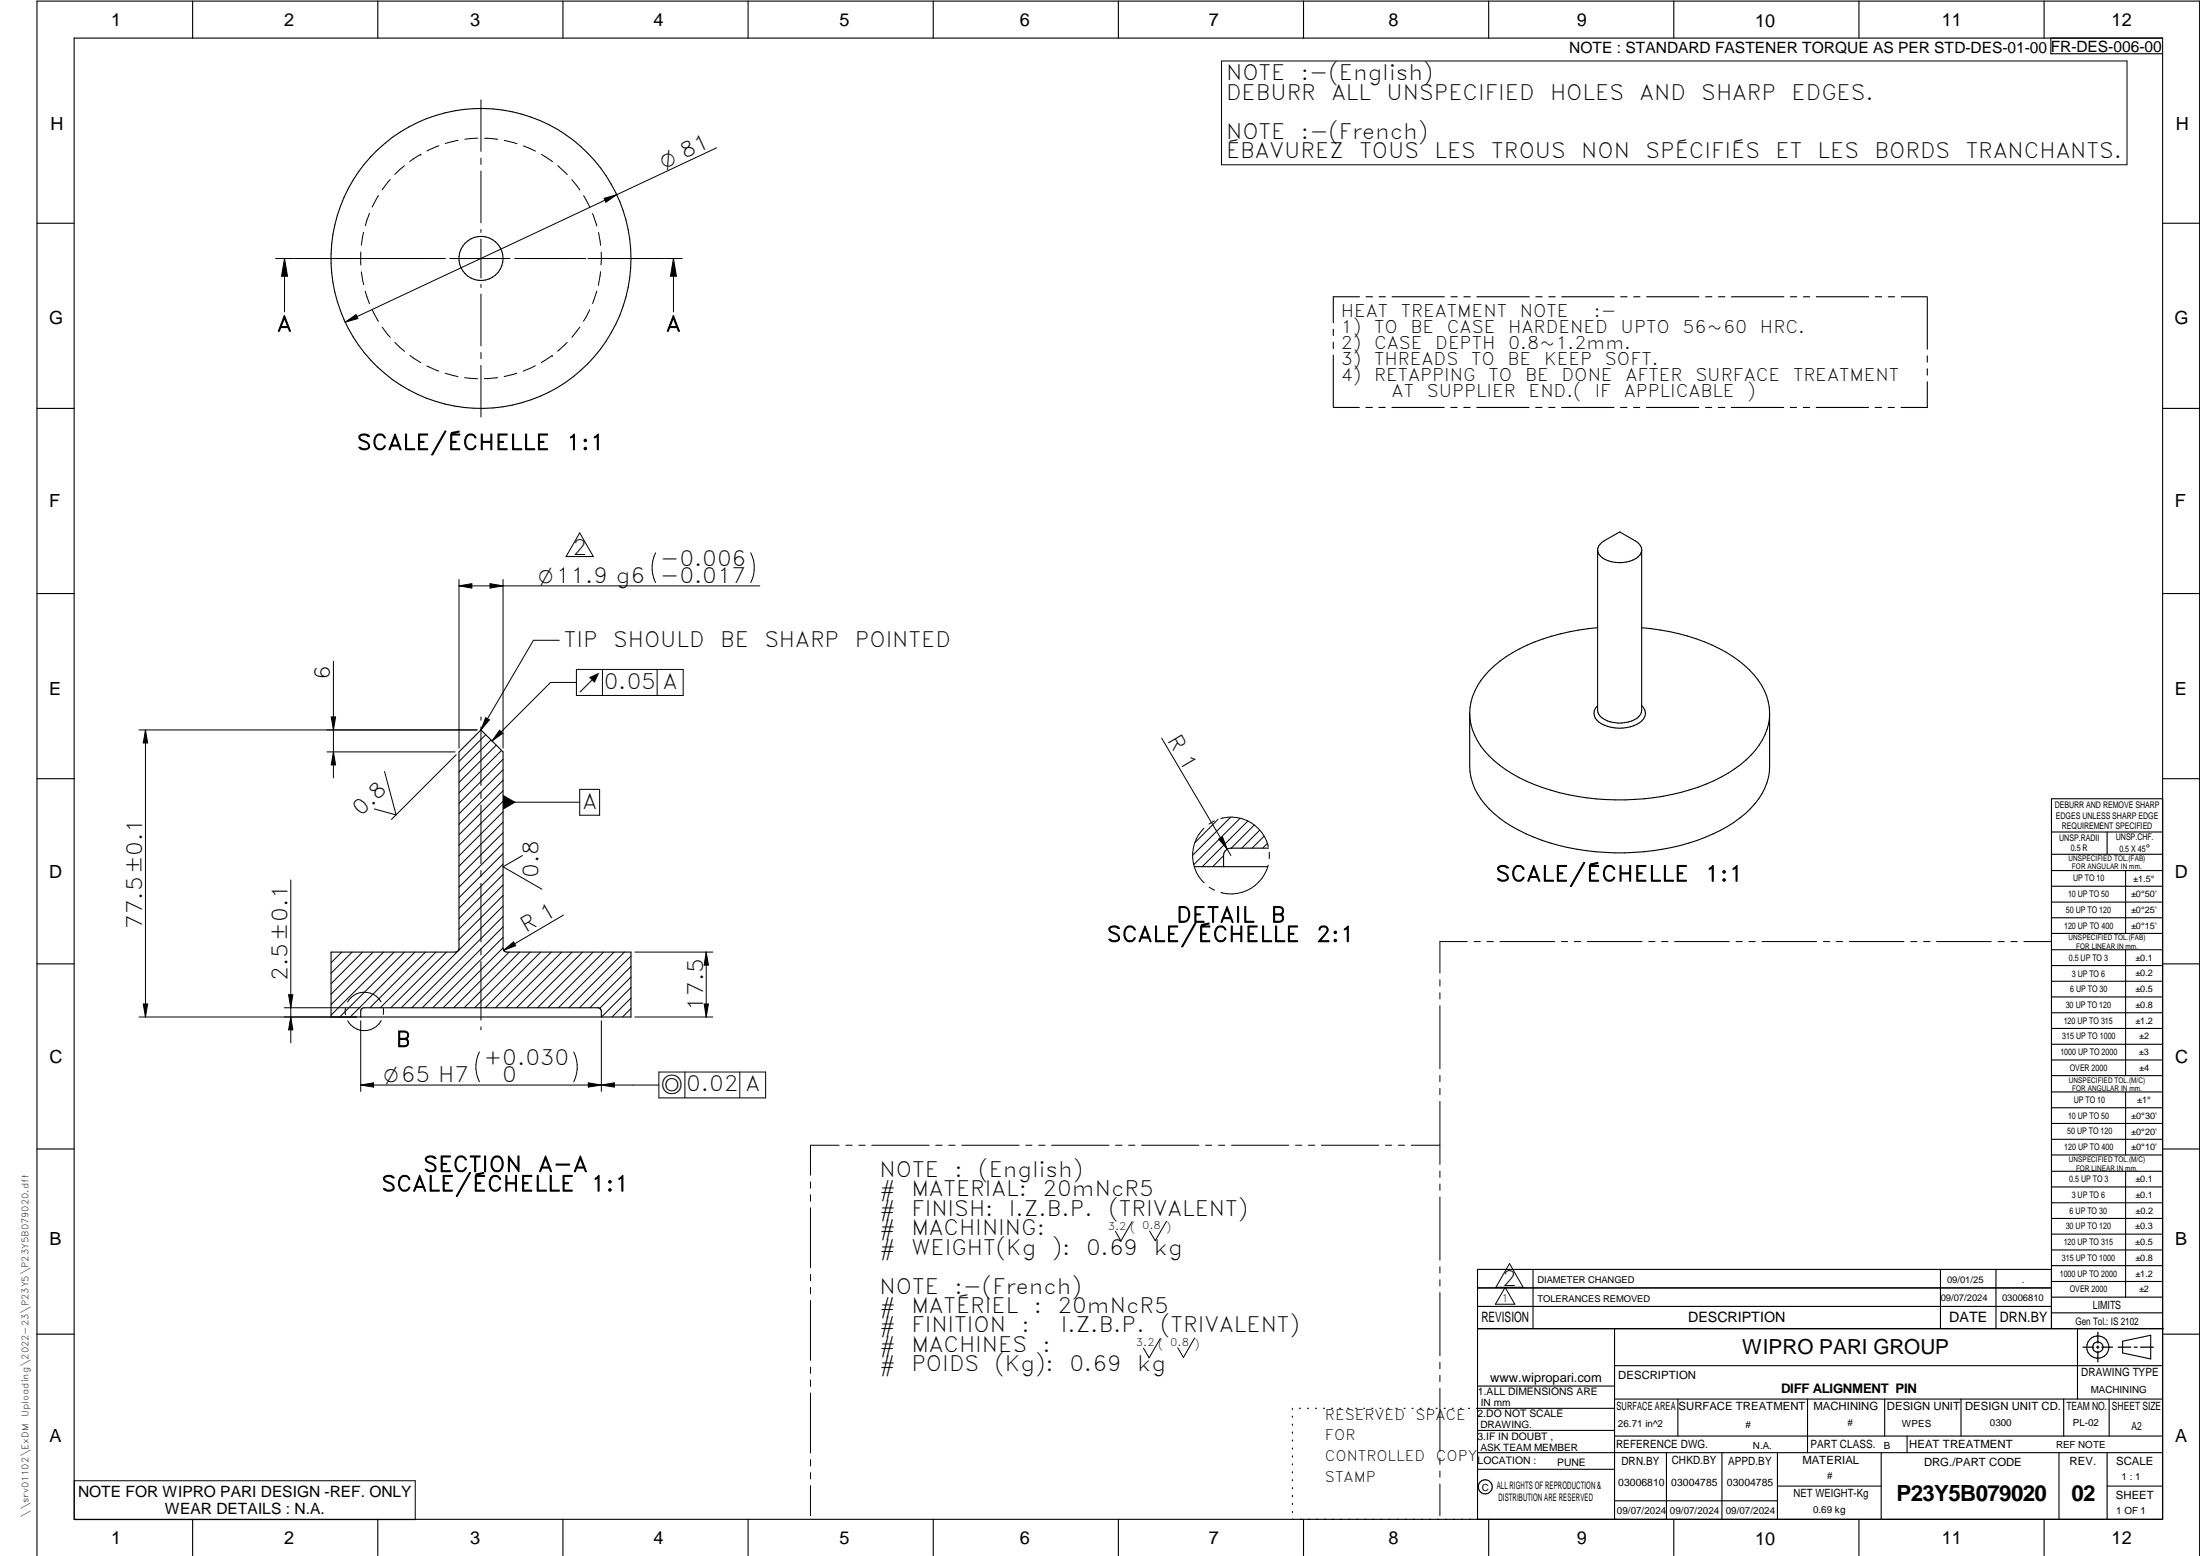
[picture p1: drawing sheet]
<svg xmlns="http://www.w3.org/2000/svg" width="594mm" height="420mm" viewBox="0 0 594 420" stroke-linecap="round" stroke-linejoin="round" font-family="sans-serif">
<g fill="none" stroke="#000" stroke-width=".3">
<path d="M20 10.3h564v400h-564zM52 .3v10M102 .3v10M152 .3v10M202 .3v10M252 .3v10M302 .3v10M352 .3v10M402 .3v10M452 .3v10M502 .3v10M552 .3v10"/>
<path d="M553.8 10.3v4.2h30.2M10 60.3h10M584 60.3h10M360 88.9v1.7M360 92.4v1.7M360 95.9v14M367.1 80.1h-7.1v7M368.9 80.1h1.7M372.4 80.1h1.7M375.9 80.1h14.1M391.8 80.1h1.7M395.3 80.1h1.7"/>
<path d="M398.8 80.1h14.2M414.7 80.1h1.7M418.2 80.1h1.7M421.7 80.1h14.2M437.6 80.1h1.8M441.1 80.1h1.7M444.7 80.1h14.1M460.6 80.1h1.7M464.1 80.1h1.7M467.6 80.1h14.1M483.5 80.1h1.7M487 80.1h1.7"/>
<path d="M490.5 80.1h14.1M506.4 80.1h1.7M509.9 80.1h1.7M513.4 80.1h7M520.4 80.3v14M520.4 96.1v1.7M520.4 99.6v1.7M10 110.3h10M360 110h7.1M368.8 110h1.8M372.4 110h1.7M375.9 110h14.1"/>
<path d="M391.8 110h1.7M395.3 110h1.7M398.8 110h14.1M414.7 110h1.7M418.2 110h1.7M421.7 110h14.1M437.6 110h1.7M441.1 110h1.7M444.6 110h14.1M460.5 110h1.7M464 110h1.7M467.5 110h14.2"/>
<path d="M483.4 110h1.7M487 110h1.6M490.4 110h14.2M506.3 110h1.8M509.9 110h1.6M520.4 103.1v6.9h-7M584 110.3h10M431.4 148.5a4 4 0 0 0 3.8 3.2 8.2 8.2 0 0 0 7.6-1.8l.5-1.2M432.6 146.5l4.8-2.9 4.2 2.5a3.3 3.3 0 0 1 1.7 2v43.7a3.9 3.9 0 0 1-3.5 3.1 8.6 8.6 0 0 1-7.7-1.5l-.6-1-.1-.6v-43.3a2.55 2.55 0 0 1 1.2-2zM10 160.3h10M431.4 169.5a51.6 51.6 0 0 0-26.4 9 18.3 18.3 0 0 0-8.1 14.1M443.3 169.5a50.9 50.9 0 0 1 26.3 8.9 19.5 19.5 0 0 1 8.2 12.5 16.5 16.5 0 0 1-6.3 14.3 47 47 0 0 1-24.9 10.2 63.7 63.7 0 0 1-36.4-5.4 27.4 27.4 0 0 1-11.3-10 14.9 14.9 0 0 1-2-7.4"/>
<path d="M584 160.3h10M396.9 192.6v14.3a18.1 18.1 0 0 0 8 14 51.8 51.8 0 0 0 28.6 9.3 59.8 59.8 0 0 0 33-7 23.6 23.6 0 0 0 10.6-11.8l.7-3 .1-15.8M431.4 190.5a2.91 2.91 0 0 0 1 4.9 10.3 10.3 0 0 0 11-.8 2.59 2.59 0 0 0-.1-4.1M10 210.3h10M123.9 203l6-5.9 5.9 5.9v53.1a1.01 1.01 0 0 0 1 1h33.6v17.5h-81v-17.5h33.5a1.01 1.01 0 0 0 1-1zM584 215.7h-30v143.1M584 210.3h10M322.5 234h19.8M342.6 229h-10.2a2.03 2.03 0 0 0-2 2v3M554 224.7h30M554 230.7h30M554 235.1h30"/>
<path d="M554 239.3h30M569 224.7v6M574 235.1v17M554 243.6h30M554 247.8h30M554 252.1h30M554 256.5h30M574 256.5v33.9M10 260.3h10M162.4 274.6v-1.5a.94 .94 0 0 0-1-1h-63a.94 .94 0 0 0-1 1v1.5M554 260.7h30M554 265h30"/>
<path d="M554 269.2h30M554 273.5h30M554 277.7h30M584 260.3h10M554 282h30M554 286.2h30M554 290.4h30M554 294.9h30M554 299.1h30M574 294.9v17M10 310.3h10M554 303.4h30"/>
<path d="M554 307.6h30M554 311.9h30M554 316.3h30M574 316.3v34M584 310.3h10M554 320.5h30M554 324.8h30M554 329h30M554 333.2h30M554 337.5h30M399 358.8h185.2M399 352.8h155"/>
<path d="M399 347.8h155M414 342.8v16M436 358.8v51.5M524 342.8v16M539 342.8v16M554 341.8h30M554 346h30M554 350.3h30M554 354.5h30M554 342.8h-155v67.5M561 358.8v19M10 360.3h10"/>
<path d="M399 374.3h37M436 377.8h148M453.1 377.8v10M488.1 377.8v14.5M508.9 377.8v10M529.5 377.8v10M557.3 377.8v10M569.5 377.8v10M573.2 362.2l7.6-1.6v6.3l-7.6-1.6zM584 368.8h-148M584 360.3h10M349 380.3v.3"/>
<path d="M349 382.4v.3M349 384.6v.3M349 386.7v.3M349 388.8v.3M349 391v.3M349 393.1v.3M349 395.3v.3M349 397.4v.3M349 399.5v.3M350.9 380.3h.2M353.1 380.3h.2M355.2 380.3h.3"/>
<path d="M357.4 380.3h.3M359.6 380.3h.3M361.7 380.3h.3M363.9 380.3h.3M366.1 380.3h.3M368.3 380.3h.2M370.4 380.3h.3M372.6 380.3h.3M374.8 380.3h.3M376.9 380.3h.4M379.1 380.3h.3M381.3 380.3h.3"/>
<path d="M383.4 380.3h.4M385.6 380.3h.3M387.8 380.3h.3M390 380.3h.3M392.2 380.3h.3M394.3 380.3h.3M396.5 380.3h.3M398.7 380.3h37.3M399 396.7h37M399 392.3h185M399 386.2h37M436 387.8h148"/>
<path d="M450 392.3v18M465 392.3v18M480 392.3v18M508 392.3v18M515 387.8v4.5M556 392.3v18M569 392.3v18M52 410.3v9.7M102 410.3v9.7M152 410.3v9.7M202 410.3v9.7M252 410.3v9.7"/>
<path d="M302 410.3v9.7M349 401.7v.3M349 403.8v.4M349 406v.3M349 408.1v.3M352 410.3v9.7M402 410.3v9.7M436 405.3h44M452 410.3v9.7M480 401.3h28M502 410.3v9.7M552 410.3v9.7"/>
<path d="M569 401.3h15M10 420v-419.7h584v419.7"/>
<circle cx="129.9" cy="69.8" r="40.5"/>
<circle cx="129.9" cy="69.8" r="5.9"/>
<circle cx="566.5" cy="363.7" r="1.39"/>
<circle cx="566.5" cy="363.8" r="3"/>
<circle cx="401.1" cy="401.5" r="1.9"/>
</g>
<g fill="none" stroke="#000" stroke-width=".27">
<path d="M329.9 16.5h244.5v28h-244.5zM118.5 39.4l-3.2 1.4M123.7 37.9l-3.4 .8M129 37.3l-3.5 .3M129.9 27v13.9M130.8 37.3l3.6 .3M136.2 37.9l3.4 .9M141.3 39.4l3.3 1.4M193.5 39.9l-100.3 47.1M99.8 57.6l-1.2 3.4M102.2 52.8l-1.7 3.1M105.4 48.5l-2.2 2.8"/>
<path d="M109.2 44.7l-2.6 2.4M113.6 41.7l-2.9 1.9M113.6 41.7h.1M129.9 42.7v1.7M129.9 46.2v14M146.2 41.7l3 1.9M150.6 44.7l2.6 2.5M154.4 48.5l2.2 2.8M157.6 52.8l1.7 3.2M160 57.7l1.2 3.3M163.1 53.6l3.4-1-2.9 2zM74.4 69.8h4.8"/>
<path d="M76.8 69.8v14.4M76.8 69.8l.8 4.8h-1.6zM79.5 69.8h40.8M97.4 68v3.6M97.6 73.4l.6 3.5M98.2 62.7l-.6 3.5M98.6 78.7l1.2 3.3M121.4 69.8h16.3M129.9 62v.8M129.9 64.6v10.5M129.9 76.8v.8M129.9 79.4v14"/>
<path d="M139 69.8h19.2M158.7 69.8h20.5M161.2 78.6l-1.2 3.4M161.6 62.8l.6 3.5M161.6 76.8h.1M162.2 73.4l-.6 3.4M162.3 68.1v3.4M179.4 69.8h4.8M181.9 69.8l.8 4.8h-1.6zM181.9 69.8v14.4M93.2 87l2.9-2 .5 1zM100.5 83.7l1.7 3.1"/>
<path d="M103.2 88.3l2.2 2.8M106.6 92.5l2.7 2.4M110.7 96l2.9 1.9M115.3 98.8l3.2 1.4M129.9 95.2v1.7M129.9 98.7v13.9M144.6 98.8l-3.3 1.4M149.1 96l-2.9 1.9M149.1 96h.1M153.2 92.5l-2.6 2.3M156.6 88.3l-2.2 2.8M159.3 83.7l-1.7 3"/>
<path d="M120.2 100.8l3.4 .9M125.5 102l3.5 .3M134.4 102l-3.6 .2M139.6 100.8l-3.5 .9M123.9 156.5v45.5M123.9 158.2h81.3M123.9 158.2l3.5-.6v1.2zM132.3 157.6l3.5 .6-3.5 .6zM135.8 156.5v45.5M156.5 143.9l3.7 6.4h-7.3zM177 149.3a9 9 0 0 0 0 8M202.7 149.3a9 9 0 0 1 0 8"/>
<path d="M90 178.6v31.5M151 172.9h-6.9l-14.2 24.2M37.5 197.1h91.3M39.3 197.1l.6 3.5h-1.2zM39.3 197.1v77.5M89.4 193.6h1.2l-.6 3.5zM129.9 193.6v.9M129.9 196.3v15.8M131.1 193.8l1.1 .6-2.3 2.7zM131.2 198.4l-7.3 7.2M132.6 199.8l-8.7 8.6M134.9 197.2l.9 .8-2.9 2.1z"/>
<path d="M155.7 184.3h-7l-15.8 15.8M155.7 180.8h28.8v7h-28.8zM162.7 180.8v7M177.5 180.8v7M313.7 199.3l18.7 31.7M88.3 203h34.6M90 203l.6 3.5h-1.2zM103.8 208.3l3.2 11.7-5.9-1.6M123.2 203.8l-17.5 17.5M129.9 213.9v1.7M129.9 217.4v15.8M134 201.2l-10.1 10.1"/>
<path d="M135.4 202.6l-11.5 11.5M135.8 205l-11.9 12M135.8 207.9l-11.9 11.9M135.8 210.7l-11.9 11.9M135.8 213.5l-11.9 11.9M135.8 216.4l-11.9 11.9M135.8 219.2l-11.9 11.9M135.8 216.6h20.7M156.5 213.1h5.4v7h-5.4zM78.5 237.6v44M129.9 235v1.7M129.9 238.5v15.8"/>
<path d="M135.8 222l-11.9 11.9M135.8 224.8l-11.9 11.9M135.8 227.7l-11.9 11.9M135.8 230.5l-11.9 11.9M135.8 233.3l-11.9 11.9M135.8 236.1l-11.9 11.9M135.8 239l-11.9 11.9M141.1 231l-5.3 3.1 10.5 6M325.1 223.6a10.3 10.3 0 0 0 .1 14.8M326.5 239.6l1.5 .8M327.9 221.7l-1.4 .8M328.9 221.2l-6.2 6.3"/>
<path d="M329.1 226.6l1-.6 1.3 3.3zM329.6 221a10.3 10.3 0 0 1 12.8 7.4M330.4 233.9l-.1 .1M330.4 231.1l-2.9 2.9M332.4 220.6l-10.3 10.3M334.9 220.9l-12.5 12.6M337 221.7l-12.4 12.3M338.7 222.8l-6.2 6.2M340.2 224.2l-4.9 4.8M341.4 225.8l-3.3 3.2M342.2 227.8l-1.3 1.2M342.4 228.4h.1"/>
<path d="M342.5 233.6a10.3 10.3 0 0 1-12.8 7.4M342.7 230.1v1.8M92.3 257.1l-2.9 2.9M95.1 257.1l-5.7 5.7M97.9 257.1l-8.5 8.5M100.7 257.1l-11.3 11.4M103.6 257.1l-14.2 14.2M106.4 257.1l-17 17M109.2 257.1l-17.5 17.5M112 257.1l-17.4 17.5M114.9 257.1l-15 15M117.7 257.1l-15 15"/>
<path d="M120.6 257.1l-15.1 15M129.9 256.2v1.7M129.9 259.6v15.9M135.8 244.6l-27.4 27.5M135.8 241.8l-11.9 11.9M135.8 247.5l-24.6 24.6M135.8 250.3l-21.8 21.8M135.8 253.1l-18.9 19M135.8 255.9l-16.1 16.2M136 256.6l2.7-2.3 .6 1.1zM137.5 257.1l-15 15M140.3 257.1l-15 15"/>
<path d="M143.2 257.1l-15 15M146 257.1l-15 15M148.8 257.1l-15 15M151.7 257.1l-15.1 15M152.1 247.1l-16.1 9.5M154.5 257.1l-15 15M157.3 257.1l-15 15M160.1 257.1l-14.9 15M163 257.1l-15.1 15M165.8 257.1l-15 15M168.6 257.1l-15 15M170.4 258.1l-13.9 14"/>
<path d="M171.4 257.1h21.1M190.7 257.1l.6 3.5h-1.1zM190.7 257.1v17.5M396.2 254.3h-7.4v8.5M398.1 254.3h1.6M401.5 254.3h1.8M405 254.3h14.8M421.6 254.3h1.7M425.1 254.3h1.7M428.6 254.3h14.8M445.2 254.3h1.7M448.7 254.3h1.7"/>
<path d="M452.2 254.3h14.8M468.8 254.3h1.7M472.3 254.3h1.7M475.8 254.3h14.8M492.4 254.3h1.7M495.8 254.3h1.8M499.4 254.3h14.7M516 254.3h1.6M519.4 254.3h1.8M522.9 254.3h14.8M539.5 254.3h1.7M543 254.3h1.7"/>
<path d="M546.5 254.3h7.4M37.5 274.6h58.8M38.7 271.1h1.2l-.6 3.5zM76.7 272.1h20.6M77.9 268.6h1.2l-.6 3.5zM78.5 274.6l.6 3.5h-1.2zM93.3 272.3v1.7M97.4 275.6v19.1M102.9 270.6a5.2 5.2 0 0 0-9.1 0M102.9 275.6a5.1 5.1 0 0 1-9 0M103.5 272.2v1.7M129.9 277.3v.8"/>
<path d="M162.4 275.6v19.1M170.4 261l-11.1 11.1M170.4 263.8l-8.5 8.5M170.4 266.7l-8 7.9M170.4 269.5l-5.1 5.1M170.4 272.3l-2.3 2.3M171.4 274.6h21.1M190.2 271.1h1.1l-.6 3.5zM388.8 264.5v1.8M388.8 268.1v1.6M388.8 271.6v17M97.4 293l3.5-.6v1.1z"/>
<path d="M97.4 293h80.5M129.4 284.1a9 9 0 0 0 0 8M154.9 284.1a9 9 0 0 1 0 8M158.9 292.4l3.5 .6-3.5 .5zM162.4 293l3.5-.6v1.1zM177.9 289.5h28.8v7h-28.8zM184.9 289.5v7M199.8 289.5v7M388.8 290.4v1.7M388.8 293.9v1.7M388.8 297.4v17M218.9 319.2v1.6"/>
<path d="M226.6 309.2h-7.7v8.1M228.4 309.2h1.7M231.9 309.2h1.7M235.4 309.2h15.5M252.7 309.2h1.7M256.2 309.2h1.7M259.7 309.2h15.5M277 309.2h1.7M280.5 309.2h1.7M284 309.2h15.5M301.2 309.2h1.8M304.8 309.2h1.7"/>
<path d="M308.3 309.2h15.5M325.5 309.2h1.7M329.1 309.2h1.6M332.6 309.2h15.4M349.8 309.2h1.7M353.3 309.2h1.7M356.8 309.2h15.5M374.1 309.2h1.7M377.6 309.2h1.7M381.1 309.2h7.7M388.8 316.2v1.7M388.8 319.7v1.7"/>
<path d="M218.9 322.6v1.8M218.9 326.1v16.2M305.7 329.9l-3 5.2-1.5-2.6M315 329.8l-3.1 5.2-1.5-2.6M388.8 323.2v17.1M218.9 344.1v1.8M218.9 347.6v1.7M218.9 351.2v16.1M388.8 342.1v1.6M388.8 345.6v1.7M388.8 349v17.1M406.4 347.6l2.7 4.6h-5.3z"/>
<path d="M407.6 341.2l3.7 6.4h-7.4zM218.9 369.1v1.7M218.9 372.6v1.8M218.9 376.1v16.2M313.3 361.4l-3 5.2-1.5-2.6M322.6 361.3l-3 5.3-1.6-2.7M388.8 367.9v1.7M388.8 371.4v1.7M388.8 374.9v17M20.1 399.8h92v10.5h-92zM218.9 394.1v1.8M218.9 397.6v1.7"/>
<path d="M388.8 393.7v1.7M388.8 397.2v1.7M218.9 401.2v8.1M388.8 400.7v8.6"/>
</g>
<path d="M566.5 359.7v3M562.5 363.8h2.9M566.1 363.8h.7M566.5 363.4v.7M566.5 364.9v2.8M567.6 363.8h2.9M572 363.8h3.4M576.3 363.8h.8M578 363.8h3.5" fill="none" stroke="#000" stroke-width=".34"/>
<g fill="#000">
<path d="M163.1 53.6l3.4-1-2.9 2zM76.8 69.8l.8 4.8h-1.6zM181.9 69.8l.8 4.8h-1.6zM93.2 87l2.9-2 .5 1zM123.9 158.2l3.5-.6v1.2zM132.3 157.6l3.5 .6-3.5 .6zM89.4 193.6h1.2l-.6 3.5zM131.1 193.8l1.1 .6-2.3 2.7zM134.9 197.2l.9 .8-2.9 2.1zM39.3 197.1l.6 3.5h-1.2zM90 203l.6 3.5h-1.2zM135.8 214.6l3.5 2-3.5 2.1z"/>
<path d="M329.1 226.6l1-.6 1.3 3.3zM136 256.6l2.7-2.3 .6 1.1zM38.7 271.1h1.2l-.6 3.5zM77.9 268.6h1.2l-.6 3.5zM78.5 274.6l.6 3.5h-1.2zM190.2 271.1h1.1l-.6 3.5zM190.7 257.1l.6 3.5h-1.1zM97.4 293l3.5-.6v1.1zM158.9 292.4l3.5 .6-3.5 .5zM162.4 293l3.5-.6v1.1z"/>
</g>
<g font-size="6">
<text x="512.1" y="405.2">P23Y5B079020</text>
<text x="559.4" y="405.2">02</text>
</g>
<g font-size="5.7">
<text x="331.1" y="21.7">NOTE</text>
<text x="351.3" y="21.7">:-(English)</text>
<text x="331.1" y="27">DEBURR</text>
<text x="359.5" y="27">ALL</text>
<text x="374.4" y="27">UNSPECIFIED</text>
<text x="418.6" y="27">HOLES</text>
<text x="442.7" y="27">AND</text>
<text x="459.4" y="27">SHARP</text>
<text x="483.8" y="27">EDGES.</text>
<text x="331.1" y="37.5">NOTE</text>
<text x="351.3" y="37.5">:-(French)</text>
<text x="331.1" y="42.7">ÉBAVUREZ</text>
<text x="367.1" y="42.7">TOUS</text>
<text x="387.4" y="42.7">LES</text>
<text x="402.7" y="42.7">TROUS</text>
<text x="427" y="42.7">NON</text>
<text x="444.4" y="42.7">SPÉCIFIÉS</text>
<text x="479.4" y="42.7">ET</text>
<text x="490.8" y="42.7">LES</text>
<text x="506.2" y="42.7">BORDS</text>
<text x="530.8" y="42.7">TRANCHANTS.</text>
<text x="74.8" y="89.5">A</text>
<text x="179.8" y="89.5">A</text>
<text x="96.3" y="121.5">SCALE/ÉCHELLE</text>
<text x="152.9" y="121.5">1:1</text>
<text x="154.6" y="149.9">2</text>
<text x="178.3" y="152.8">-0.006</text>
<text x="178.3" y="157.3">-0.017</text>
<text x="152.3" y="174.6">TIP</text>
<text x="165.6" y="174.6">SHOULD</text>
<text x="194.4" y="174.6">BE</text>
<text x="206.4" y="174.6">SHARP</text>
<text x="230.8" y="174.6">POINTED</text>
<text x="89.1" y="183.7" transform="rotate(-90 89.1 183.7)">6</text>
<text x="163" y="186">0.05 A</text>
<text x="315.1" y="199.9" transform="rotate(59 315.1 199.9)">R 1</text>
<text x="97.6" y="220.7" transform="rotate(-45 97.6 220.7)">0.8</text>
<text x="157.3" y="218.4">A</text>
<text x="145.5" y="237.1" transform="rotate(-90 145.5 237.1)">0.8</text>
<text x="403.9" y="238">SCALE/ÉCHELLE</text>
<text x="460.4" y="238">1:1</text>
<text x="38.4" y="250.8" transform="rotate(-90 38.4 250.8)">77.5±0.1</text>
<text x="317.6" y="249">DETAIL</text>
<text x="343.1" y="249">B</text>
<text x="142" y="252" transform="rotate(-30 142 252)">R 1</text>
<text x="298.9" y="254.3">SCALE/ÉCHELLE</text>
<text x="355.4" y="254.3">2:1</text>
<text x="77.6" y="264.8" transform="rotate(-90 77.6 264.8)">2.5±0.1</text>
<text x="189.9" y="272.9" transform="rotate(-90 189.9 272.9)">17.5</text>
<text x="106.9" y="282.7">B</text>
<text x="130.7" y="287.5">+0.030</text>
<text x="135.6" y="292.1">0</text>
<text x="185.3" y="294.7">0.02 A</text>
<text x="114.3" y="316.4">SECTION</text>
<text x="145.3" y="316.4">A-A</text>
<text x="237.5" y="317.8">NOTE</text>
<text x="257.7" y="317.8">:</text>
<text x="264.1" y="317.8">(English)</text>
<text x="103" y="321.6">SCALE/ÉCHELLE</text>
<text x="159.5" y="321.6">1:1</text>
<text x="237.5" y="323">#</text>
<text x="246.1" y="323">MATERIAL:</text>
<text x="281.5" y="323">20mNcR5</text>
<text x="237.5" y="328.3">#</text>
<text x="246.1" y="328.3">FINISH:</text>
<text x="272.4" y="328.3">I.Z.B.P.</text>
<text x="299.3" y="328.3">(TRIVALENT)</text>
<text x="237.5" y="333.5">#</text>
<text x="246.1" y="333.5">MACHINING:</text>
<text x="237.5" y="338.8">#</text>
<text x="246.1" y="338.8">WEIGHT(Kg</text>
<text x="284" y="338.8">):</text>
<text x="293.3" y="338.8">0.69</text>
<text x="311.6" y="338.8">kg</text>
<text x="405.6" y="347.2">2</text>
<text x="237.5" y="349.3">NOTE</text>
<text x="257.7" y="349.3">:-(French)</text>
<text x="237.5" y="354.5">#</text>
<text x="237.5" y="359.8">#</text>
<text x="246.1" y="359.8">FINITION</text>
<text x="246.1" y="354.5">MATÉRIEL</text>
<text x="275.8" y="359.8">:</text>
<text x="279.2" y="354.5">:</text>
<text x="285.6" y="354.5">20mNcR5</text>
<text x="286.4" y="359.8">I.Z.B.P.</text>
<text x="313.3" y="359.8">(TRIVALENT)</text>
<text x="237.5" y="365">#</text>
<text x="246.1" y="365">MACHINES</text>
<text x="281.5" y="365">:</text>
<text x="237.5" y="370.3">#</text>
<text x="246.1" y="370.3">POIDS</text>
<text x="268.5" y="370.3">(Kg):</text>
<text x="288.8" y="370.3">0.69</text>
<text x="307.1" y="370.3">kg</text>
</g>
<text font-size="5.6" x="470.5" y="365.5">WIPRO PARI GROUP</text>
<g font-size="5.4">
<text x="179.4" y="45.6" transform="rotate(-25 179.4 45.6)">O 81</text>
<text x="145.5" y="157.3">O11.9 g6</text>
<text x="156.4" y="186">^</text>
<text x="103.6" y="292.1">O65 H7</text>
<text x="178.6" y="294.7">a</text>
</g>
<g font-size="4.9">
<text x="30" y="6.9">1</text>
<text x="76.7" y="6.9">2</text>
<text x="127" y="6.9">3</text>
<text x="176.5" y="6.9">4</text>
<text x="226.7" y="6.9">5</text>
<text x="275.4" y="6.9">6</text>
<text x="326.4" y="6.9">7</text>
<text x="375" y="6.9">8</text>
<text x="425.8" y="6.9">9</text>
<text x="473.9" y="7.3">10</text>
<text x="524.3" y="6.9">11</text>
<text x="570.2" y="6.9">12</text>
<text x="13.6" y="35.1">H</text>
<text x="587.6" y="35.1">H</text>
<text x="13.2" y="87.5">G</text>
<text x="587.2" y="87.5">G</text>
<text x="13.2" y="137">F</text>
<text x="587.2" y="137">F</text>
<text x="13.2" y="187.6">E</text>
<text x="587.2" y="187.6">E</text>
<text x="13.2" y="237">D</text>
<text x="587.2" y="237">D</text>
<text x="13.4" y="287.1">C</text>
<text x="587.4" y="287.1">C</text>
<text x="13.4" y="336.2">B</text>
<text x="587.4" y="336.2">B</text>
<text x="13.4" y="389.3">A</text>
<text x="587.4" y="389.3">A</text>
<text x="30" y="416.9">1</text>
<text x="76.7" y="416.9">2</text>
<text x="127" y="416.9">3</text>
<text x="176.5" y="416.9">4</text>
<text x="226.7" y="416.9">5</text>
<text x="275.4" y="416.9">6</text>
<text x="326.4" y="416.9">7</text>
<text x="375" y="416.9">8</text>
<text x="425.8" y="416.9">9</text>
<text x="473.9" y="417.3">10</text>
<text x="524.3" y="416.9">11</text>
<text x="570.2" y="416.9">12</text>
</g>
<g font-size="4.7">
<text x="362" y="85.5">HEAT</text>
<text x="362" y="89.8">1)</text>
<text x="371" y="89.8">TO</text>
<text x="378.3" y="85.5">TREATMENT</text>
<text x="380.9" y="89.8">BE</text>
<text x="390.7" y="89.8">CASE</text>
<text x="407.3" y="89.8">HARDENED</text>
<text x="410.4" y="85.5">NOTE</text>
<text x="430.4" y="85.5">:-</text>
<text x="437.6" y="89.8">UPTO</text>
<text x="454.3" y="89.8">56~60</text>
<text x="475.3" y="89.8">HRC.</text>
<text x="362" y="94.1">2)</text>
<text x="371" y="94.1">CASE</text>
<text x="387.6" y="94.1">DEPTH</text>
<text x="407.3" y="94.1">0.8~1.2mm.</text>
<text x="362" y="98.5">3)</text>
<text x="371" y="98.5">THREADS</text>
<text x="397.3" y="98.5">TO</text>
<text x="407.1" y="98.5">BE</text>
<text x="416.9" y="98.5">KEEP</text>
<text x="433.4" y="98.5">SOFT.</text>
<text x="362" y="102.8">4)</text>
<text x="371" y="102.8">RETAPPING</text>
<text x="375.8" y="107.1">AT</text>
<text x="385.3" y="107.1">SUPPLIER</text>
<text x="402" y="102.8">TO</text>
<text x="411.8" y="102.8">BE</text>
<text x="412.8" y="107.1">END.(</text>
<text x="421.7" y="102.8">DONE</text>
<text x="430.6" y="107.1">IF</text>
<text x="438.5" y="107.1">APPLICABLE</text>
<text x="438.9" y="102.8">AFTER</text>
<text x="457.8" y="102.8">SURFACE</text>
<text x="471.8" y="107.1">)</text>
<text x="484.2" y="102.8">TREATMENT</text>
</g>
<g font-size="4.2">
<text x="423.7" y="14.3">NOTE : STANDARD FASTENER TORQUE AS PER STD-DES-01-00</text>
<text x="553.8" y="14">FR-DES-006-00</text>
<text x="21.1" y="404.3">NOTE FOR WIPRO PARI DESIGN -REF. ONLY</text>
<text x="44.5" y="408.8">WEAR DETAILS : N.A.</text>
</g>
<g font-size="3.9">
<text x="400" y="357.1">REVISION</text>
<text x="455.9" y="357.1">DESCRIPTION</text>
<text x="526.4" y="357.1">DATE</text>
<text x="540" y="357.1">DRN.BY</text>
<text x="357.8" y="383.3">RESERVED</text>
<text x="382.3" y="383.3">SPACE</text>
<text x="357.8" y="388.9">FOR</text>
<text x="357.8" y="394.5">CONTROLLED</text>
<text x="387.8" y="394.5">COPY</text>
<text x="357.8" y="400">STAMP</text>
</g>
<text font-size="3.6" x="480.9" y="376.1">DIFF ALIGNMENT PIN</text>
<text font-size="3.5" x="402.4" y="373.3">www.wipropari.com</text>
<g font-size="3.1">
<text x="565.1" y="353.5">LIMITS</text>
<text x="562" y="371.7">DRAWING TYPE</text>
<text x="437" y="372.3">DESCRIPTION</text>
<text x="436.5" y="380.8">SURFACE AREA</text>
<text x="453.3" y="380.8">SURFACE TREATMENT</text>
<text x="489.7" y="380.8">MACHINING</text>
<text x="509.5" y="380.8">DESIGN UNIT</text>
<text x="530.6" y="380.8">DESIGN UNIT CD.</text>
<text x="558" y="380.6">TEAM NO.</text>
<text x="570.3" y="380.7">SHEET SIZE</text>
<text x="575.6" y="386.1">A2</text>
<text x="436.4" y="391.1">REFERENCE DWG.</text>
<text x="437.8" y="395.5">DRN.BY</text>
<text x="451.4" y="395.4">CHKD.BY</text>
<text x="466.6" y="395.5">APPD.BY</text>
<text x="486.7" y="395.4">MATERIAL</text>
<text x="488.9" y="390.9">PART CLASS.</text>
<text x="515.6" y="390.9">HEAT TREATMENT</text>
<text x="519.6" y="395.9">DRG./PART CODE</text>
<text x="558.9" y="395.5">REV.</text>
<text x="571.4" y="395.6">SCALE</text>
<text x="484.3" y="404.2">NET WEIGHT-Kg</text>
<text x="571.4" y="404.7">SHEET</text>
</g>
<text font-size="3" x="579.5" y="230.1">°</text>
<g font-size="2.8">
<text x="299.1" y="332.1">3.2 ( 0.8 )</text>
<text x="405.4" y="351.5">1</text>
<text x="560.4" y="357.7">Gen Tol.: IS 2102</text>
<text x="306.7" y="363.6">3.2 ( 0.8 )</text>
<text x="399.1" y="376.6">1.ALL DIMENSIONS ARE</text>
<text x="399" y="382.7">2.DO NOT SCALE</text>
<text x="399" y="388.7">3.IF IN DOUBT ,</text>
<text x="399" y="395.4">LOCATION :</text>
<text x="420.5" y="396">PUNE</text>
<text x="404.2" y="402">ALL RIGHTS OF REPRODUCTION &amp;</text>
<text x="437" y="401.2">03006810</text>
<text x="451.3" y="401.2">03004785</text>
<text x="466.3" y="401.2">03004785</text>
<text x="404.7" y="405.4">DISTRIBUTION ARE RESERVED</text>
</g>
<g font-size="2.7">
<text x="564.6" y="376.2">MACHINING</text>
<text x="399.9" y="379.7">IN mm</text>
<text x="399.7" y="385.7">DRAWING.</text>
<text x="436.9" y="385.4">26.71 in^2</text>
<text x="471.4" y="385.5">#</text>
<text x="498.9" y="385">#</text>
<text x="513.6" y="385.3">WPES</text>
<text x="537.3" y="385.1">0300</text>
<text x="559.7" y="385.1">PL-02</text>
<text x="399.7" y="391.8">ASK TEAM MEMBER</text>
<text x="473.4" y="391.2">N.A.</text>
<text x="508.7" y="391.2">B</text>
<text x="555.2" y="391.1">REF NOTE</text>
<text x="493.4" y="399.5">#</text>
<text x="572.8" y="399.7">1 : 1</text>
<text x="400.1" y="402.5">C</text>
<text x="436.6" y="408.7">09/07/2024</text>
<text x="450.9" y="408.8">09/07/2024</text>
<text x="466" y="408.9">09/07/2024</text>
<text x="489.6" y="408.5">0.69 kg</text>
<text x="571.4" y="408.7">1 OF 1</text>
</g>
<g font-size="2.5">
<text x="554.9" y="218.3">DEBURR AND REMOVE SHARP</text>
<text x="555.2" y="221">EDGES UNLESS SHARP EDGE</text>
<text x="556.1" y="227.1">UNSP.RADII</text>
<text x="556.8" y="223.8">REQUIREMENT SPECIFIED</text>
<text x="571.4" y="226.9">UNSP.CHF.</text>
<text x="559.2" y="229.9">0.5 R</text>
<text x="572.3" y="230.1">0.5 X 45</text>
<text x="559.8" y="238">UP TO 10</text>
<text x="576.1" y="238.1">±1.5°</text>
<text x="558.5" y="242.2">10 UP TO 50</text>
<text x="575.5" y="242.3">±0°50'</text>
<text x="557.4" y="250.7">120 UP TO 400</text>
<text x="557.9" y="246.5">50 UP TO 120</text>
<text x="575.5" y="250.7">±0°15'</text>
<text x="575.5" y="246.5">±0°25'</text>
<text x="558.7" y="259.4">0.5 UP TO 3</text>
<text x="559.5" y="263.7">3 UP TO 6</text>
<text x="576.6" y="263.6">±0.2</text>
<text x="576.6" y="259.4">±0.1</text>
<text x="559" y="267.9">6 UP TO 30</text>
<text x="576.6" y="267.9">±0.5</text>
<text x="557.8" y="272.2">30 UP TO 120</text>
<text x="576.6" y="272.2">±0.8</text>
<text x="556.9" y="280.7">315 UP TO 1000</text>
<text x="557.3" y="276.4">120 UP TO 315</text>
<text x="576.6" y="276.4">±1.2</text>
<text x="577.7" y="280.7">±2</text>
<text x="556.4" y="284.9">1000 UP TO 2000</text>
<text x="577.6" y="284.9">±3</text>
<text x="558.9" y="289.2">OVER 2000</text>
<text x="577.7" y="289.3">±4</text>
<text x="560" y="297.9">UP TO 10</text>
<text x="577.1" y="297.9">±1°</text>
<text x="558.5" y="302.1">10 UP TO 50</text>
<text x="575.5" y="302.1">±0°30'</text>
<text x="557.4" y="310.6">120 UP TO 400</text>
<text x="558.2" y="306.3">50 UP TO 120</text>
<text x="575.5" y="310.6">±0°10'</text>
<text x="575.5" y="306.4">±0°20'</text>
<text x="558.8" y="319.2">0.5 UP TO 3</text>
<text x="559.4" y="323.4">3 UP TO 6</text>
<text x="576.6" y="319.2">±0.1</text>
<text x="576.6" y="323.5">±0.1</text>
<text x="558.9" y="327.7">6 UP TO 30</text>
<text x="576.7" y="327.7">±0.2</text>
<text x="557.8" y="332">30 UP TO 120</text>
<text x="576.6" y="332">±0.3</text>
<text x="556.8" y="340.5">315 UP TO 1000</text>
<text x="557.3" y="336.3">120 UP TO 315</text>
<text x="576.6" y="336.3">±0.5</text>
<text x="576.6" y="340.5">±0.8</text>
<text x="415.2" y="346.4">DIAMETER CHANGED</text>
<text x="525.8" y="346.5">09/01/25</text>
<text x="545.9" y="346.4">.</text>
<text x="556.2" y="344.7">1000 UP TO 2000</text>
<text x="576.6" y="344.7">±1.2</text>
<text x="415.2" y="351.5">TOLERANCES REMOVED</text>
<text x="524.1" y="351.3">09/07/2024</text>
<text x="540.6" y="351.4">03006810</text>
<text x="558.9" y="349">OVER 2000</text>
<text x="577.6" y="349">±2</text>
</g>
<g font-size="2.4">
<text x="7.7" y="382.7" transform="rotate(-90 7.7 382.7)">Uploading\2022-23\P23Y5\P23Y5B079020.dft</text>
<text x="7.7" y="409.8" transform="rotate(-90 7.7 409.8)">\\srv01102\ExDM</text>
</g>
<g font-size="2.1">
<text x="558.5" y="232.4">UNSPECIFIED TOL.(FAB)</text>
<text x="559.5" y="234.7">FOR ANGULAR IN mm.</text>
<text x="558.6" y="253.9">UNSPECIFIED TOL.(FAB)</text>
<text x="560.7" y="256.3">FOR LINEAR IN mm.</text>
<text x="558.7" y="292.3">UNSPECIFIED TOL.(M/C)</text>
<text x="559.6" y="294.7">FOR ANGULAR IN mm.</text>
<text x="558.7" y="313.7">UNSPECIFIED TOL.(M/C)</text>
<text x="560.6" y="316.1">FOR LINEAR IN mm.</text>
</g>
</svg>
